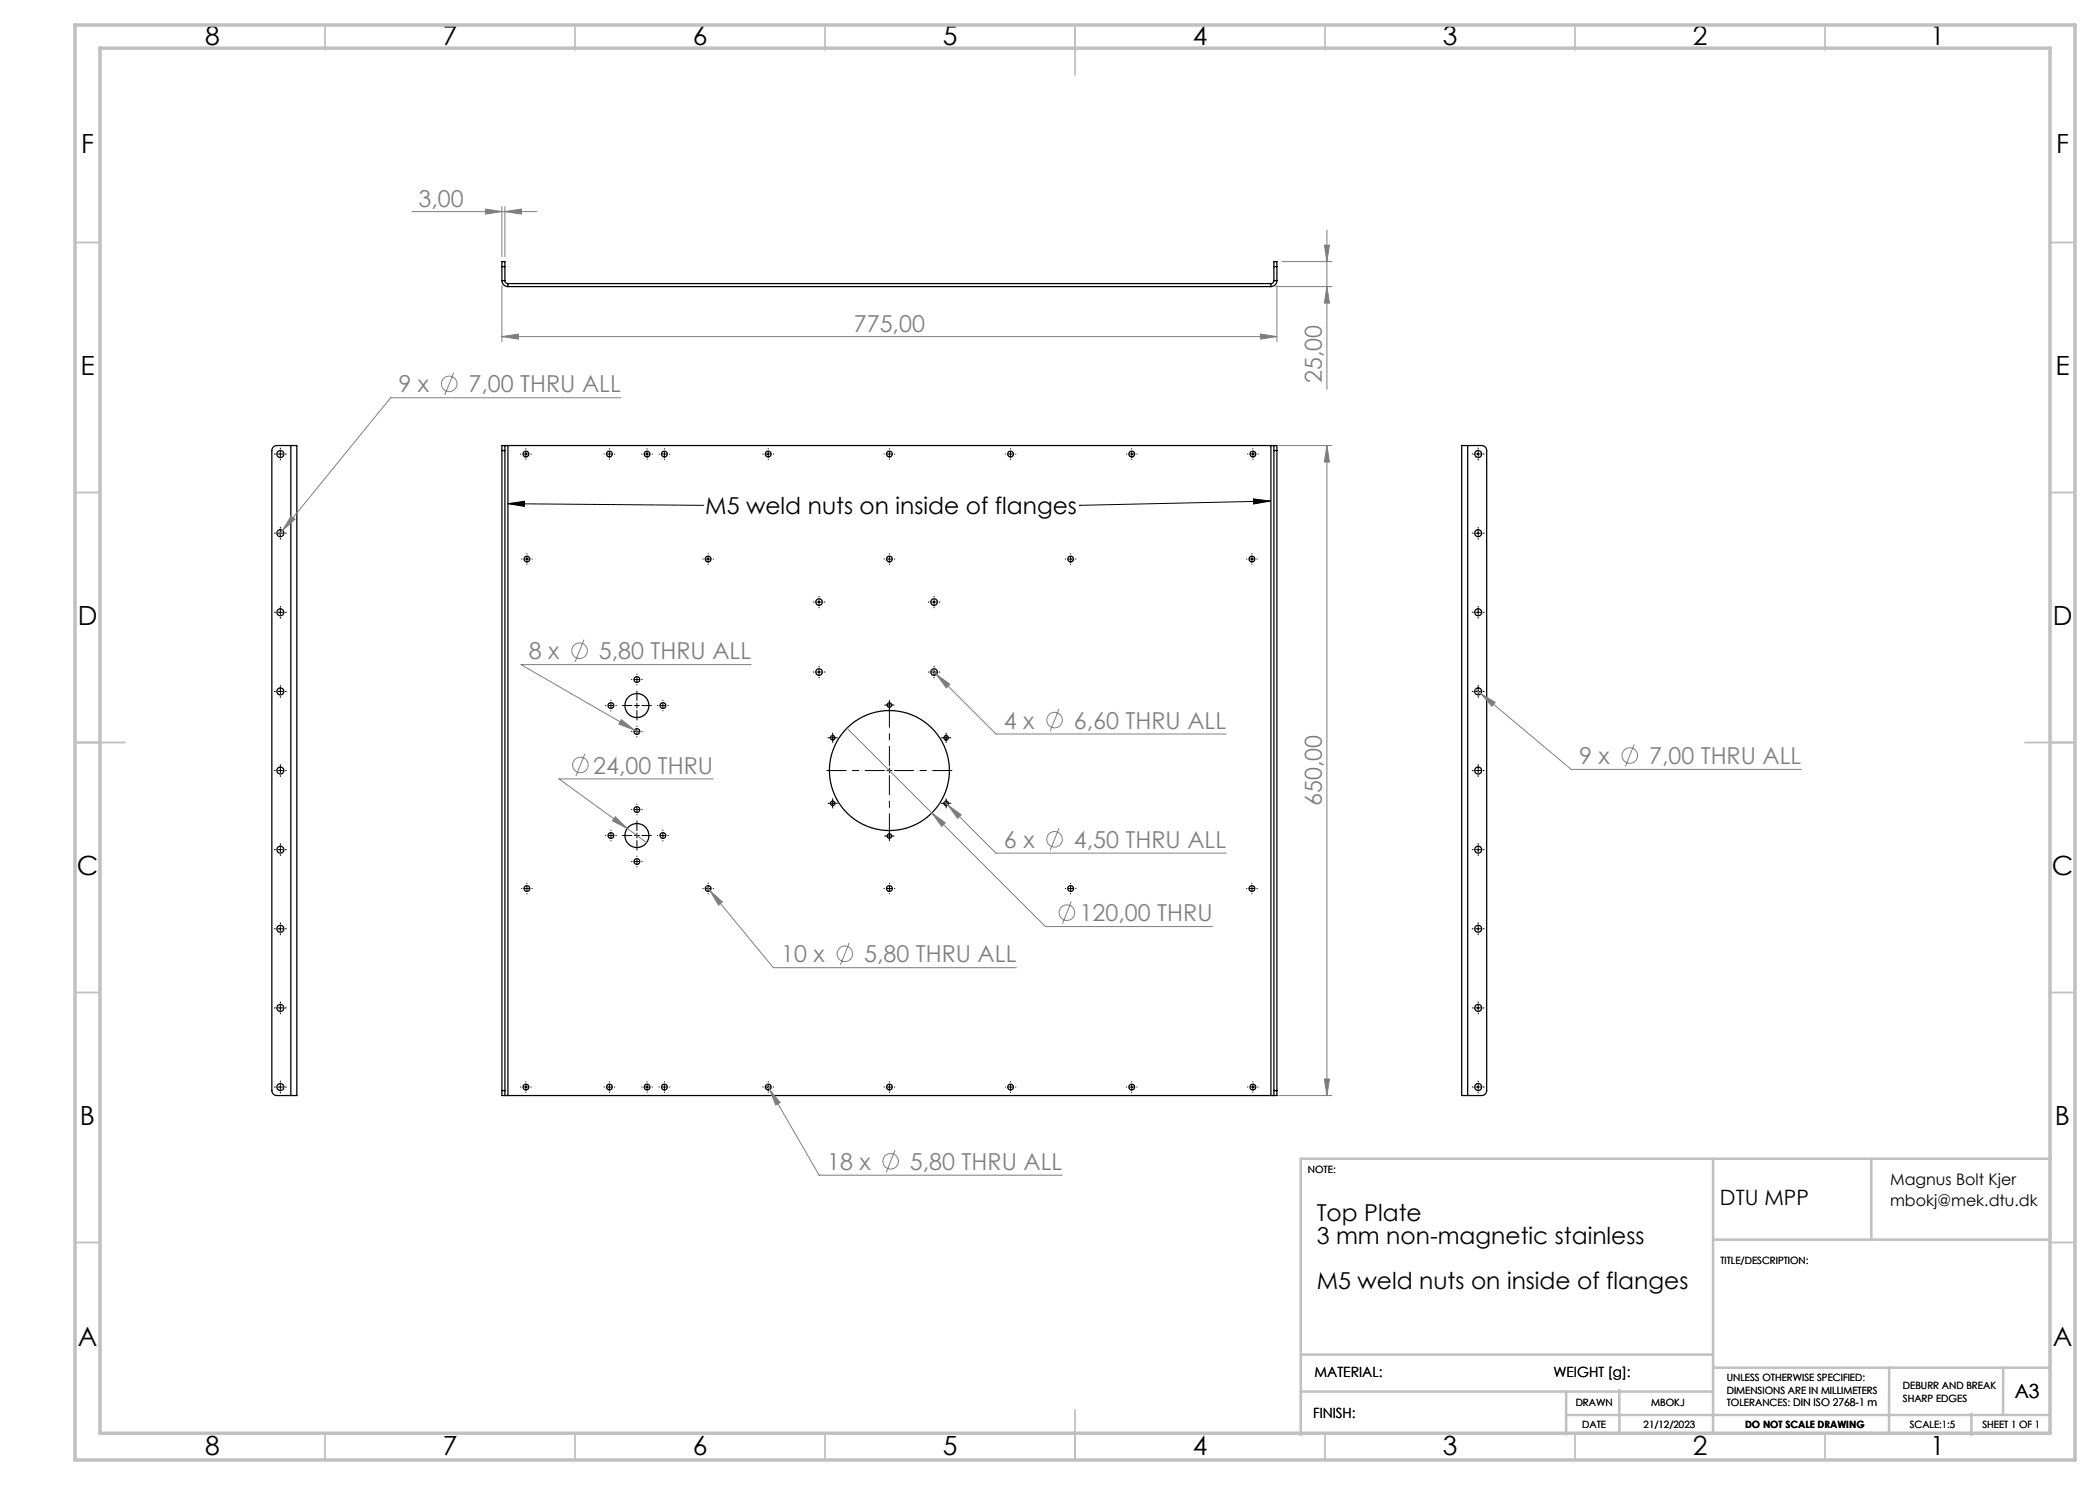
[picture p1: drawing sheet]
<svg xmlns="http://www.w3.org/2000/svg" width="420mm" height="297mm" viewBox="0 0 420 297" stroke-linecap="round" stroke-linejoin="round" font-family="sans-serif">
<g fill="none" stroke="#000" stroke-width=".25">
<path d="M100.4 56.1a1.2 1.2 0 0 0 1.2 1.2M100.4 53.3v-1h.6v1M100.4 53.3v2.8M100.4 56.1h.6M100.4 53.3h.6M101 56.1a.6 .6 0 0 0 .6 .6M101 53.3v2.8M101.6 56.7v.6M101.6 56.7h152.6M101.6 57.3h152.6M254.2 56.7v.6M254.8 56.1a.6 .6 0 0 1-.6 .6"/>
<path d="M254.8 53.3v-1h.6v1M254.8 53.3v2.8M254.8 56.1h.6M254.8 53.3h.6M255.4 56.1a1.2 1.2 0 0 1-1.2 1.2M255.4 53.3v2.8M58.2 89.1h-2.8a1 1 0 0 0-1 1v128a1 1 0 0 0 1 1h2.8M58.2 89.1h1.2v130h-1.2M58.2 89.1v130M100.4 90.1h.6M100.4 90.1v128M101 89.1v1"/>
<path d="M101 89.1h-.6v1M101 89.1h.6M101 90.1v128M101.6 89.1h152.6M101.6 89.1v130M254.2 89.1h.6M254.2 89.1v130M254.8 89.1h.6v1M254.8 89.1v1M254.8 90.1h.6M254.8 90.1v128M255.4 90.1v128"/>
<path d="M293.5 89.1h2.8a1 1 0 0 1 1 1v128a1 1 0 0 1-1 1h-2.8M293.5 89.1h-1.2v130h1.2M293.5 89.1v130M100.4 218.1v1h.6M100.4 218.1h.6M101 218.1v1M101 219.1h.6M101.6 219.1h152.6M254.2 219.1h.6M254.8 218.1v1M254.8 218.1h.6M255.4 218.1v1h-.6"/>
<circle cx="56.1" cy="90.8" r=".7"/>
<circle cx="105.2" cy="90.8" r=".58"/>
<circle cx="121.9" cy="90.8" r=".58"/>
<circle cx="129.4" cy="90.8" r=".58"/>
<circle cx="132.9" cy="90.8" r=".58"/>
<circle cx="153.6" cy="90.8" r=".58"/>
<circle cx="177.9" cy="90.8" r=".58"/>
<circle cx="202.1" cy="90.8" r=".58"/>
<circle cx="226.3" cy="90.8" r=".58"/>
<circle cx="250.6" cy="90.8" r=".58"/>
<circle cx="295.6" cy="90.8" r=".7"/>
<circle cx="56.1" cy="106.6" r=".7"/>
<circle cx="105.4" cy="111.8" r=".58"/>
<circle cx="141.6" cy="111.8" r=".58"/>
<circle cx="177.9" cy="111.8" r=".58"/>
<circle cx="214.1" cy="111.8" r=".58"/>
<circle cx="250.4" cy="111.8" r=".58"/>
<circle cx="295.6" cy="106.6" r=".7"/>
<circle cx="56.1" cy="122.5" r=".7"/>
<circle cx="56.1" cy="138.3" r=".7"/>
<circle cx="127.4" cy="135.9" r=".58"/>
<circle cx="163.8" cy="120.4" r=".66"/>
<circle cx="163.8" cy="134.4" r=".66"/>
<circle cx="186.8" cy="120.4" r=".66"/>
<circle cx="186.8" cy="134.4" r=".66"/>
<circle cx="295.6" cy="138.3" r=".7"/>
<circle cx="295.6" cy="122.5" r=".7"/>
<circle cx="56.1" cy="154.1" r=".7"/>
<circle cx="122.2" cy="141.1" r=".58"/>
<circle cx="127.4" cy="146.3" r=".58"/>
<circle cx="127.4" cy="141.1" r="2.4"/>
<circle cx="132.6" cy="141.1" r=".58"/>
<circle cx="166.5" cy="147.6" r=".45"/>
<circle cx="177.9" cy="154.1" r="12"/>
<circle cx="177.9" cy="141" r=".45"/>
<circle cx="189.2" cy="147.6" r=".45"/>
<circle cx="295.6" cy="154.1" r=".7"/>
<circle cx="56.1" cy="169.9" r=".7"/>
<circle cx="105.4" cy="177.7" r=".58"/>
<circle cx="122.2" cy="167.1" r=".58"/>
<circle cx="127.4" cy="161.9" r=".58"/>
<circle cx="127.4" cy="172.3" r=".58"/>
<circle cx="127.4" cy="167.1" r="2.4"/>
<circle cx="132.6" cy="167.1" r=".58"/>
<circle cx="141.6" cy="177.7" r=".58"/>
<circle cx="166.5" cy="160.7" r=".45"/>
<circle cx="177.9" cy="167.2" r=".45"/>
<circle cx="177.9" cy="177.7" r=".58"/>
<circle cx="189.2" cy="160.7" r=".45"/>
<circle cx="214.1" cy="177.7" r=".58"/>
<circle cx="250.4" cy="177.7" r=".58"/>
<circle cx="295.6" cy="169.9" r=".7"/>
<circle cx="56.1" cy="185.8" r=".7"/>
<circle cx="295.6" cy="185.8" r=".7"/>
<circle cx="56.1" cy="217.4" r=".7"/>
<circle cx="56.1" cy="201.6" r=".7"/>
<circle cx="105.2" cy="217.4" r=".58"/>
<circle cx="121.9" cy="217.4" r=".58"/>
<circle cx="129.4" cy="217.4" r=".58"/>
<circle cx="132.9" cy="217.4" r=".58"/>
<circle cx="153.6" cy="217.4" r=".58"/>
<circle cx="177.9" cy="217.4" r=".58"/>
<circle cx="202.1" cy="217.4" r=".58"/>
<circle cx="226.3" cy="217.4" r=".58"/>
<circle cx="250.6" cy="217.4" r=".58"/>
<circle cx="295.6" cy="201.6" r=".7"/>
<circle cx="295.6" cy="217.4" r=".7"/>
</g>
<g fill="none" stroke="#808080" stroke-width=".2">
<path d="M82.4 42.3h24.9M97.1 41.8l3.3 .5-3.3 .5zM100.4 41.3v10M100.4 57.1v11.2M101 42.3l3.3-.5v1zM101 41.3v10M255.2 57.3h11.2M255.4 57.1v11.2M256.4 52.3h10M264.9 49h1l-.5 3.3zM265.4 57.3l.5 3.3h-1zM265.4 46v31.9"/>
<path d="M90.7 74.6l-1.7 4.4M100.4 67.3l3.3-.5v1zM100.4 67.3h155M124.2 79.6h-46.1l-21.6 26.5M252.1 66.8l3.3 .5-3.3 .5zM255.8 89.1h10.6M265.4 89.1l.5 3.3h-1zM265.4 89.1v130M56.5 106.1l-.9 1.1M58.2 103.2l.8 .7-2.5 2.2zM116.8 127.9l-1.8 4.5M150.2 132.9h-46l23.7 13.7"/>
<path d="M186.3 133.9l1 1M187.3 134.9l2.7 2-.7 .7zM187.3 134.9l11.9 11.9h46M295.1 137.8l1.1 .9M296.2 138.7l2.8 1.8-.6 .7zM296.2 138.7l18 15.2h46.1M117 150.8l-1.8 4.4M124.3 143.9l2.6 2.1-3.1-1.2zM142.6 155.8h-30.8l17.5 12.7M169.4 145.6l17 17M211.8 141.8l-1.8 4.4M326.8 148.9l-1.7 4.4"/>
<path d="M123.1 163.3l2.3 2.4-2.9-1.5zM141.3 177.3l.7 .9M142 178.2l2.5 2.2-.8 .6zM142 178.2l12.7 15.3h48.6M186.4 162.6l2.7 2-.8 .7zM186.4 162.6l22.7 22.7h33.4M188.9 160.3l10.3 10.3h46M189.5 161l2.7 2-.7 .7zM211.8 165.6l-1.8 4.5M169.9 188.5l-1.8 4.5M214.3 180.3l-1.8 4.5M153.4 216.9l.5 1"/>
<path d="M153.9 217.9l2.1 2.6-.9 .5zM153.9 217.9l9.9 17.1h48.7M255.8 219.1h10.6M264.9 215.8h1l-.5 3.3zM179 230l-1.8 4.5"/>
<circle cx="89.8" cy="76.8" r="1.56"/>
<circle cx="115.9" cy="130.1" r="1.56"/>
<circle cx="116.1" cy="153" r="1.56"/>
<circle cx="210.9" cy="144" r="1.56"/>
<circle cx="326" cy="151.1" r="1.56"/>
<circle cx="210.9" cy="167.9" r="1.56"/>
<circle cx="169" cy="190.8" r="1.56"/>
<circle cx="213.4" cy="182.5" r="1.56"/>
<circle cx="178.1" cy="232.3" r="1.56"/>
</g>
<g fill="none" stroke="#000" stroke-width=".2">
<path d="M55.6 90.8h1M56.1 90.3v1M104.7 90.8h1M105.2 90.3v1M121.4 90.8h1M121.9 90.3v1M128.9 90.8h1M129.4 90.3v1M132.4 90.8h1M132.9 90.3v1M153.1 90.8h1M153.6 90.3v1"/>
<path d="M177.4 90.8h1M177.9 90.3v1M201.6 90.8h1M202.1 90.3v1M225.8 90.8h1M226.3 90.3v1M250.1 90.8h1M250.6 90.3v1M250.7 99.8l3.3 .4-3.3 .6zM295.1 90.8h1M295.6 90.3v1M55.6 106.6h1"/>
<path d="M56.1 106.1v1M101.6 100.7l3.3-.4v1zM101.6 100.7l38.9 .4M104.9 111.8h1M105.4 111.3v1M140.5 101.1h.1M141.1 111.8h1M141.6 111.3v1M163.8 119.9v1M177.4 111.8h1M177.9 111.3v1M186.8 119.9v1"/>
<path d="M213.6 111.8h1M214.1 111.3v1M215.9 101.1h.1M249.9 111.8h1M250.4 111.3v1M254 100.2l-38.1 .9M295.1 106.6h1M295.6 106.1v1M55.6 122.5h1M55.6 138.3h1M56.1 122v1M56.1 137.8v1"/>
<path d="M126.9 135.9h1M127.4 135.4v1M163.3 134.4h1M163.3 120.4h1M163.8 133.9v1M186.3 134.4h1M186.3 120.4h1M186.8 133.9v1M295.1 122.5h1M295.1 138.3h1M295.6 122v1M295.6 137.8v1"/>
<path d="M55.6 154.1h1M56.1 153.6v1M121.7 141.1h1M122.2 140.6v1M126.9 141.1h1M126.9 146.3h1M127.4 140.6v1M127.4 145.8v1M132.1 141.1h1M132.6 140.6v1M166 147.6h1M166.5 147.1v1"/>
<path d="M177.4 154.1h1M177.4 141h1M177.9 140.5v1M177.9 153.6v1M188.7 147.6h1M189.2 147.1v1M295.1 154.1h1M295.6 153.6v1M55.6 169.9h1M56.1 169.4v1M104.9 177.7h1M105.4 177.2v1"/>
<path d="M121.7 167.1h1M122.2 166.6v1M126.9 167.1h1M126.9 161.9h1M126.9 172.3h1M127.4 161.4v1M127.4 166.6v1M127.4 171.8v1M132.1 167.1h1M132.6 166.6v1M141.1 177.7h1M141.6 177.2v1"/>
<path d="M166 160.7h1M166.5 160.2v1M177.4 167.2h1M177.4 177.7h1M177.9 166.7v1M177.9 177.2v1M188.7 160.7h1M189.2 160.2v1M213.6 177.7h1M214.1 177.2v1M249.9 177.7h1M250.4 177.2v1"/>
<path d="M295.1 169.9h1M295.6 169.4v1M55.6 185.8h1M56.1 185.3v1M295.1 185.8h1M295.6 185.3v1M55.6 201.6h1M55.6 217.4h1M56.1 201.1v1M56.1 216.9v1M104.7 217.4h1M105.2 216.9v1"/>
<path d="M121.4 217.4h1M121.9 216.9v1M128.9 217.4h1M129.4 216.9v1M132.4 217.4h1M132.9 216.9v1M153.1 217.4h1M153.6 216.9v1M177.4 217.4h1M177.9 216.9v1M201.6 217.4h1M202.1 216.9v1"/>
<path d="M225.8 217.4h1M226.3 216.9v1M250.1 217.4h1M250.6 216.9v1M295.1 201.6h1M295.1 217.4h1M295.6 201.1v1M295.6 216.9v1"/>
</g>
<g fill="none" stroke="#000" stroke-width=".2" stroke-dasharray="15.2 1.3 1.3 1.3">
<path d="M55.1 90.8h-.2M56.1 89.8v-.2M56.1 91.8v.2M57.1 90.8h.2M104.2 90.8h-.1M105.2 89.8v-.1M105.2 91.8v.1M106.2 90.8h.1M120.9 90.8h-.1M121.9 89.8v-.1M121.9 91.8v.1M122.9 90.8h.1"/>
<path d="M128.4 90.8h-.1M129.4 89.8v-.1M129.4 91.8v.1M130.4 90.8h.1M131.9 90.8h-.1M132.9 89.8v-.1M132.9 91.8v.1M133.9 90.8h.1M152.6 90.8h.1M153.6 89.8v-.1M153.6 91.8v.1M154.6 90.8h.1"/>
<path d="M176.9 90.8h-.1M177.9 89.8v-.1M177.9 91.8v.1M178.9 90.8h.1M201.1 90.8h-.1M202.1 89.8v-.1M202.1 91.8v.1M203.1 90.8h.1M225.3 90.8h.1M226.3 89.8v-.1M226.3 91.8v.1M227.3 90.8h.1"/>
<path d="M249.6 90.8h-.1M250.6 89.8v-.1M250.6 91.8v.1M251.6 90.8h.1M294.6 90.8h-.2M295.6 89.8v-.2M295.6 91.8v.2M296.6 90.8h.2M55.1 106.6h-.2M56.1 105.6v-.2M56.1 107.6v.2M57.1 106.6h.2"/>
<path d="M104.4 111.8h-.1M105.4 110.8v-.1M105.4 112.8v.1M106.4 111.8h.1M140.6 111.8h.1M141.6 110.8v-.1M141.6 112.8v.1M142.6 111.8h.1M163.8 119.4v-.2M176.9 111.8h-.1M177.9 110.8v-.1M177.9 112.8v.1"/>
<path d="M178.9 111.8h.1M186.8 119.4v-.2M213.1 111.8h.1M214.1 110.8v-.1M214.1 112.8v.1M215.1 111.8h.1M249.4 111.8h-.1M250.4 110.8v-.1M250.4 112.8v.1M251.4 111.8h.1M294.6 106.6h-.2M295.6 105.6v-.2"/>
<path d="M295.6 107.6v.2M296.6 106.6h.2M55.1 122.5h-.2M55.1 138.3h-.2M56.1 121.5v-.2M56.1 123.5v.2M56.1 137.3v-.2M56.1 139.3v.2M57.1 122.5h.2M57.1 138.3h.2M126.4 135.9h-.1M127.4 134.9v-.1"/>
<path d="M127.4 136.9v.1M128.4 135.9h.1M162.8 134.4h-.1M162.8 120.4h-.1M163.8 133.4v-.2M163.8 135.4v.2M163.8 121.4v.2M164.8 134.4h.2M164.8 120.4h.2M185.8 134.4h-.1M185.8 120.4h-.1M186.8 133.4v-.2"/>
<path d="M186.8 135.4v.2M186.8 121.4v.2M187.8 134.4h.2M187.8 120.4h.2M294.6 122.5h-.2M294.6 138.3h-.2M295.6 121.5v-.2M295.6 123.5v.2M295.6 137.3v-.2M295.6 139.3v.2M296.6 122.5h.2M296.6 138.3h.2"/>
<path d="M55.1 154.1h-.2M56.1 153.1v-.2M56.1 155.1v.2M57.1 154.1h.2M121.2 141.1h-.1M122.2 140.1v-.1M122.2 142.1v.1M123.2 141.1h.1M126.4 141.1h-1.9M126.4 146.3h-.1M127.4 140.1v-1.9M127.4 142.1v1.9"/>
<path d="M127.4 145.3v-.1M127.4 147.3v.1M128.4 141.1h1.9M128.4 146.3h.1M131.6 141.1h-.1M132.6 140.1v-.1M132.6 142.1v.1M133.6 141.1h.1M166 147.6h-.4M166.5 147.1v-.5M166.5 148.1v.4M167 147.6h.5"/>
<path d="M177.4 141h-.5M177.9 140.5v-.4M177.9 141.5v.5M178.4 141h.4M188.7 147.6h-.4M189.2 147.1v-.5M189.2 148.1v.4M189.7 147.6h.5M294.6 154.1h-.2M295.6 153.1v-.2M295.6 155.1v.2M296.6 154.1h.2"/>
<path d="M55.1 169.9h-.2M56.1 168.9v-.2M56.1 170.9v.2M57.1 169.9h.2M104.4 177.7h-.1M105.4 176.7v-.1M105.4 178.7v.1M106.4 177.7h.1M121.2 167.1h-.1M122.2 166.1v-.1M122.2 168.1v.1M123.2 167.1h.1"/>
<path d="M126.4 167.1h-1.9M126.4 161.9h-.1M126.4 172.3h-.1M127.4 166.1v-1.9M127.4 168.1v1.9M127.4 160.9v-.1M127.4 162.9v.1M127.4 171.3v-.1M127.4 173.3v.1M128.4 167.1h1.9M128.4 161.9h.1M128.4 172.3h.1"/>
<path d="M131.6 167.1h-.1M132.6 166.1v-.1M132.6 168.1v.1M133.6 167.1h.1M140.6 177.7h.1M141.6 176.7v-.1M141.6 178.7v.1M142.6 177.7h.1M166 160.7h-.4M166.5 160.2v-.5M166.5 161.2v.4M167 160.7h.5"/>
<path d="M176.9 177.7h-.1M177.4 167.2h-.5M177.9 166.7v-.4M177.9 167.7v.5M177.9 176.7v-.1M177.9 178.7v.1M178.4 167.2h.4M178.9 177.7h.1M188.7 160.7h-.4M189.2 160.2v-.5M189.2 161.2v.4M189.7 160.7h.5"/>
<path d="M213.1 177.7h.1M214.1 176.7v-.1M214.1 178.7v.1M215.1 177.7h.1M249.4 177.7h-.1M250.4 176.7v-.1M250.4 178.7v.1M251.4 177.7h.1M294.6 169.9h-.2M295.6 168.9v-.2M295.6 170.9v.2M296.6 169.9h.2"/>
<path d="M55.1 185.8h-.2M56.1 184.8v-.2M56.1 186.8v.2M57.1 185.8h.2M294.6 185.8h-.2M295.6 184.8v-.2M295.6 186.8v.2M296.6 185.8h.2M55.1 201.6h-.2M55.1 217.4h-.2M56.1 200.6v-.2M56.1 202.6v.2"/>
<path d="M56.1 216.4v-.2M56.1 218.4v.2M57.1 201.6h.2M57.1 217.4h.2M104.2 217.4h-.1M105.2 216.4v-.1M105.2 218.4v.1M106.2 217.4h.1M120.9 217.4h-.1M121.9 216.4v-.1M121.9 218.4v.1M122.9 217.4h.1"/>
<path d="M128.4 217.4h-.1M129.4 216.4v-.1M129.4 218.4v.1M130.4 217.4h.1M131.9 217.4h-.1M132.9 216.4v-.1M132.9 218.4v.1M133.9 217.4h.1M152.6 217.4h.1M153.6 216.4v-.1M153.6 218.4v.1M154.6 217.4h.1"/>
<path d="M176.9 217.4h-.1M177.9 216.4v-.1M177.9 218.4v.1M178.9 217.4h.1M201.1 217.4h-.1M202.1 216.4v-.1M202.1 218.4v.1M203.1 217.4h.1M225.3 217.4h.1M226.3 216.4v-.1M226.3 218.4v.1M227.3 217.4h.1"/>
<path d="M249.6 217.4h-.1M250.6 216.4v-.1M250.6 218.4v.1M251.6 217.4h.1M294.6 201.6h-.2M294.6 217.4h-.2M295.6 200.6v-.2M295.6 202.6v.2M295.6 216.4v-.2M295.6 218.4v.2M296.6 201.6h.2M296.6 217.4h.2"/>
</g>
<path d="M176.9 154.1h-11.5M177.9 153.1v-11.5M177.9 155.1v11.5M178.9 154.1h11.5" fill="none" stroke="#000" stroke-width=".2" stroke-dasharray="15.2 1.3 1.3 1.3" stroke-dashoffset="11.4"/>
<g fill="none" stroke="#c0c0c0" stroke-width=".35">
<path d="M65 5v5M115 5v5M165 5v5M215 5v10M265 5v5M315 5v5M365 5v5M15 48.5h5M410 48.5h5M15 98.5h5M410 98.5h5M15 148.5h10"/>
<path d="M405 148.5h10M15 198.5h5M410 198.5h5M15 248.5h5M410 248.5h5M65 287v5M115 287v5M165 287v5M215 282v10M265 287v5M315 287v5M365 287v5"/>
</g>
<g fill="none" stroke="#c0c0c0" stroke-width=".5">
<path d="M342.6 231.7v54.9M374.3 231.7v16.2M410.2 231.7h-150v55.3M342.6 247.9h67.5M260.2 278.3h82.4M260.2 270.9h82.4M313.2 278.3v8.6M323.9 278v8.6M342.6 273.5h67.4M377.8 273.5v13.1M400.6 273.5v9.3M313.2 283h96.8"/>
<path d="M394.3 282.8v4.2"/>
</g>
<path d="M15 5h400v287h-400zM20 9.6h390v277h-390z" fill="none" stroke="#c0c0c0" stroke-width=".7"/>
<path d="M101.6 100.7l3.3-.4v1zM250.7 99.8l3.3 .4-3.3 .6z" fill="#000"/>
<g fill="#808080">
<path d="M153.9 217.9l1.2 3.1 .9-.5zM142 178.2l1.7 2.8 .8-.6zM189.5 161l2 2.7 .7-.7zM187.3 134.9l2 2.7 .7-.7zM124.3 143.9l-.5 .9 3.1 1.2zM123.1 163.3l-.6 .9 2.9 1.5zM186.4 162.6l1.9 2.7 .8-.7zM58.2 103.2l-1.7 2.9 2.5-2.2zM100.4 67.3l3.3-.5v1zM252.1 66.8l3.3 .5-3.3 .5zM97.1 41.8l3.3 .5-3.3 .5zM101 42.3l3.3-.5v1zM296.2 138.7l2.2 2.5 .6-.7z"/>
<path d="M264.9 215.8h1l-.5 3.3zM265.4 89.1l.5 3.3h-1zM265.4 57.3l.5 3.3h-1zM264.9 49h1l-.5 3.3z"/>
</g>
<g font-size="5.3">
<text x="41" y="8.9">8</text>
<text x="88.5" y="8.9">7</text>
<text x="138.5" y="8.9">6</text>
<text x="188.5" y="8.9">5</text>
<text x="238.5" y="8.9">4</text>
<text x="288.5" y="8.9">3</text>
<text x="338.5" y="8.9">2</text>
<text x="386" y="8.9">1</text>
<text x="16.2" y="30.7">F</text>
<text x="411.2" y="30.7">F</text>
<text x="16.1" y="74.9">E</text>
<text x="411.1" y="74.9">E</text>
<text x="15.5" y="124.9">D</text>
<text x="410.5" y="124.9">D</text>
<text x="15.4" y="174.9">C</text>
<text x="410.4" y="174.9">C</text>
<text x="16" y="224.9">B</text>
<text x="411" y="224.9">B</text>
<text x="15.5" y="269.2">A</text>
<text x="410.5" y="269.2">A</text>
<text x="41" y="290.9">8</text>
<text x="88.5" y="290.9">7</text>
<text x="138.5" y="290.9">6</text>
<text x="188.5" y="290.9">5</text>
<text x="238.5" y="290.9">4</text>
<text x="288.5" y="290.9">3</text>
<text x="338.5" y="290.9">2</text>
<text x="386" y="290.9">1</text>
</g>
<g font-size="4.7" fill="#808080">
<text x="83.7" y="41.3">3,00</text>
<text x="170.8" y="66.3">775,00</text>
<text x="264.4" y="76.6" transform="rotate(-90 264.4 76.6)">25,00</text>
<text x="79.7" y="78.5">9 x</text>
<text x="93.7" y="78.5">7,00 THRU ALL</text>
<text x="105.8" y="131.9">8 x</text>
<text x="119.8" y="131.9">5,80 THRU ALL</text>
<text x="200.8" y="145.7">4 x</text>
<text x="214.8" y="145.7">6,60 THRU ALL</text>
<text x="118.6" y="154.7">24,00 THRU</text>
<text x="315.8" y="152.8">9 x</text>
<text x="329.8" y="152.8">7,00 THRU ALL</text>
<text x="264.4" y="161.2" transform="rotate(-90 264.4 161.2)">650,00</text>
<text x="200.8" y="169.6">6 x</text>
<text x="214.8" y="169.6">4,50 THRU ALL</text>
<text x="215.9" y="184.2">120,00 THRU</text>
<text x="156.3" y="192.5">10 x</text>
<text x="172.8" y="192.5">5,80 THRU ALL</text>
<text x="165.4" y="234">18 x</text>
<text x="182" y="234">5,80 THRU ALL</text>
</g>
<g font-size="4.7">
<text x="141.1" y="102.8">M5 weld nuts on inside of flanges</text>
<text x="263.3" y="244.2">Top Plate</text>
<text x="263.3" y="248.7">3 mm non-magnetic stainless</text>
<text x="263.3" y="257.8">M5 weld nuts on inside of flanges</text>
</g>
<text font-size="4.2" x="344" y="240.9">DTU MPP</text>
<text font-size="3.9" x="403" y="279.6">A3</text>
<g font-size="3.2">
<text x="378" y="237">Magnus Bolt Kjer</text>
<text x="378" y="241.1">mbokj@mek.dtu.dk</text>
</g>
<g font-size="2.8">
<text x="262.9" y="275.4">MATERIAL:</text>
<text x="310.7" y="275.4">WEIGHT [g]:</text>
<text x="262.6" y="283.6">FINISH:</text>
</g>
<g font-size="2">
<text x="261.6" y="234.6">NOTE:</text>
<text x="344.1" y="252.7">TITLE/DESCRIPTION:</text>
<text x="315.1" y="281.3">DRAWN</text>
<text x="330.2" y="281.3">MBOKJ</text>
<text x="345.4" y="276.3">UNLESS OTHERWISE SPECIFIED:</text>
<text x="345.4" y="278.8">DIMENSIONS ARE IN MILLIMETERS</text>
<text x="345.4" y="281.3">TOLERANCES: DIN ISO 2768-1 m</text>
<text x="380.6" y="277.8">DEBURR AND BREAK</text>
<text x="380.6" y="280.3">SHARP EDGES</text>
<text x="316.4" y="285.6">DATE</text>
<text x="328.7" y="285.6">21/12/2023</text>
<text x="349" y="285.6">DO NOT SCALE DRAWING</text>
<text x="381.9" y="285.6">SCALE:1:5</text>
<text x="396.5" y="285.6">SHEET 1 OF 1</text>
</g>
</svg>
